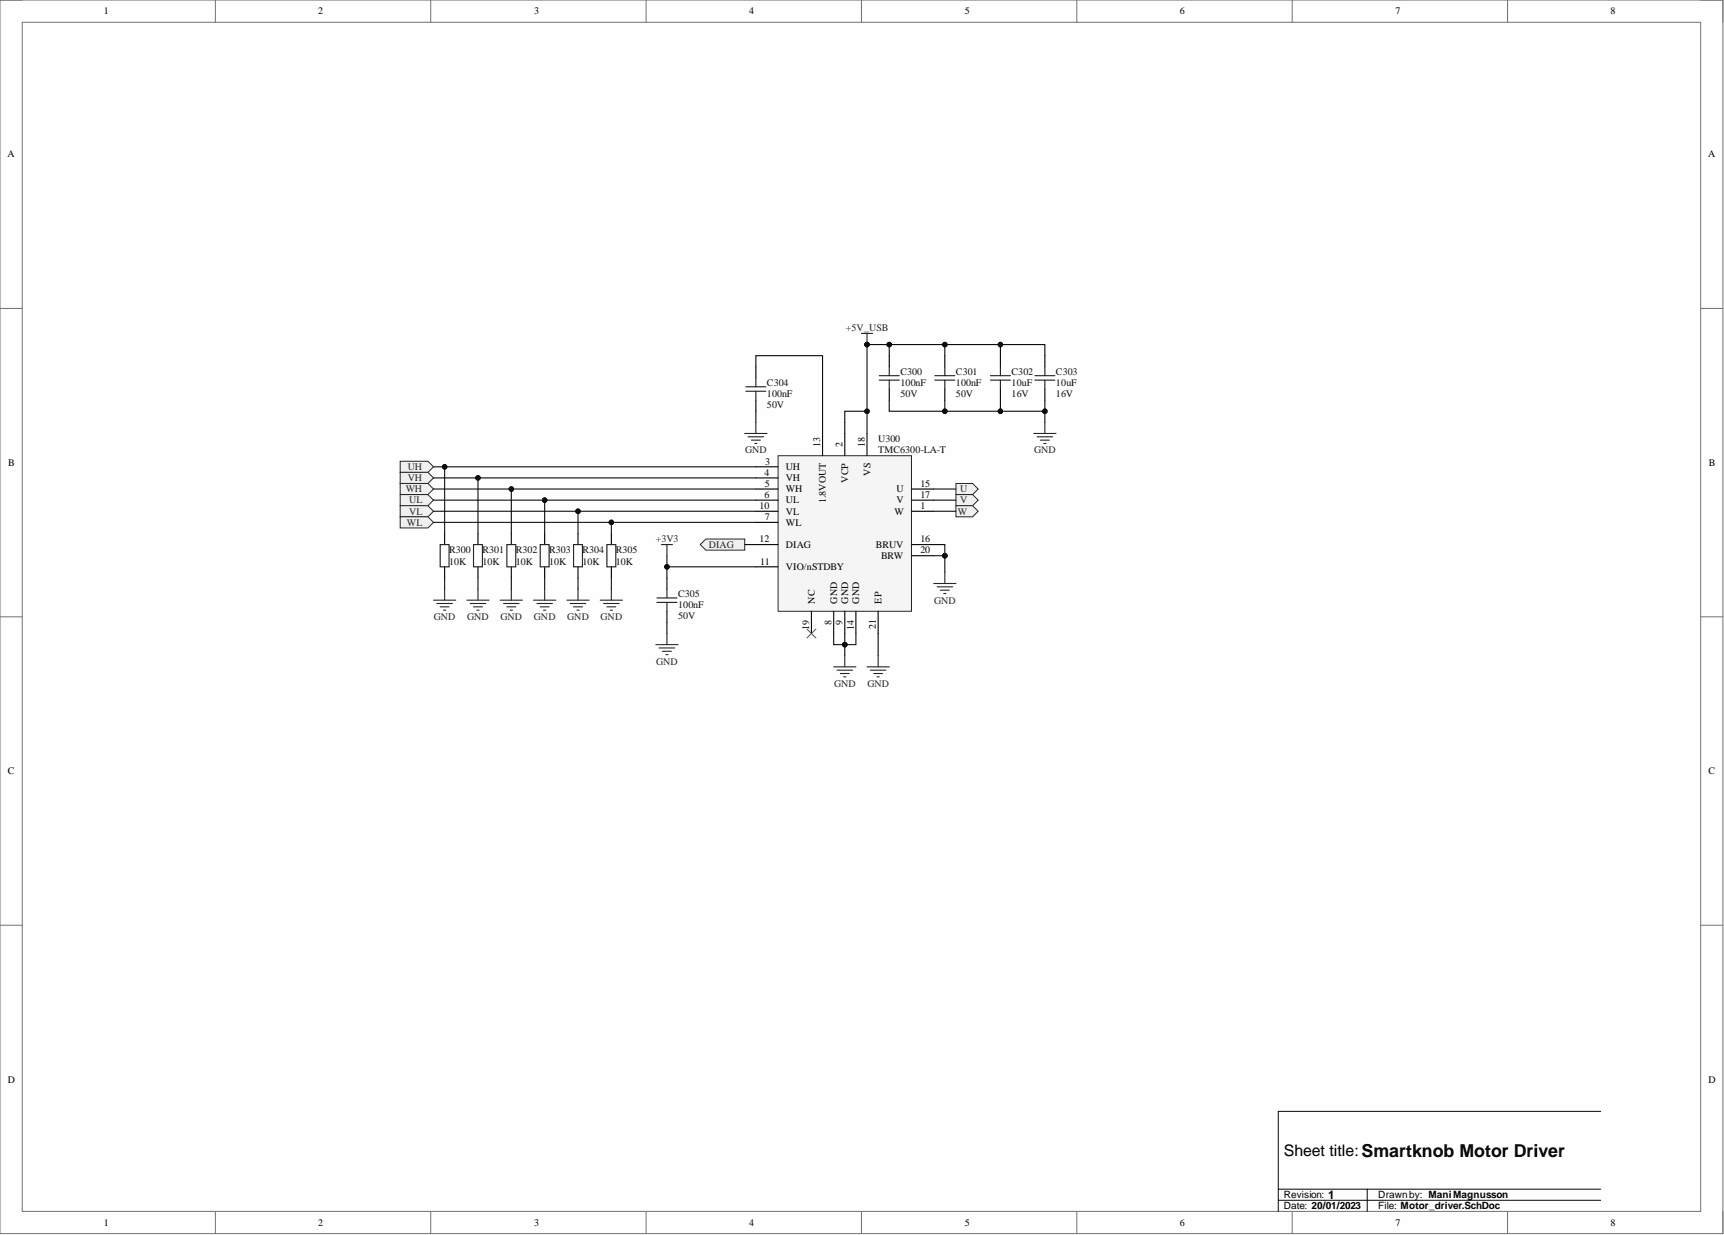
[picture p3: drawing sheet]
<svg xmlns="http://www.w3.org/2000/svg" width="393mm" height="282mm" viewBox="0 0 393 282" stroke-linecap="round" stroke-linejoin="round" font-family="sans-serif">
<path d="M0 0h393.1v281.6h-393.1z" fill-rule="evenodd" fill="#fefefe"/>
<path d="M0 0h393.1v281.6h-393.1z" fill="none" stroke="#727272" stroke-width=".23"/>
<path d="M5.1 5.1h382.9v271.4h-382.9z" fill-rule="evenodd" fill="#fefefe"/>
<g fill="none" stroke="#727272" stroke-width=".23">
<path d="M0 0h5.1M5.1 5.1h382.9v271.4h-382.9zM49.1 0v5.1M98.3 0v5.1M147.4 0v5.1M196.5 0v5.1M245.7 0v5.1M294.8 0v5.1M344 0v5.1M388 0h5.1v5.1M0 70.4h5.1M388 70.4h5.1"/>
<path d="M0 140.8h5.1M388 140.8h5.1M0 211.2h5.1M388 211.2h5.1M49.1 276.5v5.1M98.3 276.5v5.1M147.4 276.5v5.1M196.5 276.5v5.1M245.7 276.5v5.1M294.8 276.5v5.1M344 276.5v5.1M393.1 276.5v5.1"/>
</g>
<path d="M365.2 253.7h-73.5v22.8M291.7 271.4h73.5M291.7 273.9h73.5M311.9 271.4v5.1" fill="none" stroke="#000" stroke-width=".23"/>
<path d="M177.5 104h30.5v35.5h-30.5z" fill-rule="evenodd" fill="#f5f5f5"/>
<path d="M177.5 104h30.5v35.5h-30.5z" fill="none" stroke="#2e2e2e" stroke-width=".23"/>
<g fill="none" stroke="#000" stroke-width=".25">
<path d="M172.5 83.7v2.6M172.5 91.3v2.6M187.7 98.9v5.1M192.7 98.9v5.1M197.8 98.9v5.1M172.5 116.7h5M172.5 106.5h5M172.5 109.1h5M172.5 111.6h5M172.5 114.2h5M172.5 119.2h5M208 116.7h5"/>
<path d="M208 111.6h5M208 114.2h5M152.2 131.9v2.5M152.2 139.5v2.6M172.5 129.4h5M172.5 124.3h5M185.1 139.5v5.1M190.2 139.5v5.1M192.7 139.5v5.1M195.3 139.5v5.1M200.4 139.5v5.1M208 124.3h5"/>
<path d="M208 126.8h5"/>
</g>
<path d="M170.2 88.3h4.5M170.2 89.3h4.5M172.5 86.3v2M172.5 89.3v2M149.9 136.5h4.6M149.9 137.5h4.6M152.2 134.4v2.1M152.2 137.5v2" fill="none" stroke="#1c1c1c" stroke-width=".25"/>
<g fill="none" stroke="#262626" stroke-width=".25">
<path d="M169.9 98.9h5.1M170.7 99.7h3.5M172.5 96.4v2.5M235.9 98.9h5M236.6 99.7h3.6M238.4 96.4v2.5M171.4 100.5h2.1M172.2 101.2h.5M237.4 100.5h2M238.1 101.2h.5M150.9 124.3h2.5M152.2 124.3v2.5"/>
<path d="M213 133.2h5.1M213.8 133.9h3.5M214.6 134.7h2M215.3 135.5h.5M215.6 130.6v2.6M149.6 147.1h5.1M150.4 147.9h3.5M151.2 148.6h2M151.9 149.4h.5M152.2 144.6v2.5M190.2 152.2h5.1M191 153h3.5"/>
<path d="M191.7 153.7h2.1M192.5 154.5h.5M192.7 149.7v2.5M197.8 152.2h5.1M198.6 153h3.5M199.3 153.7h2.1M200.1 154.5h.5M200.4 149.7v2.5"/>
</g>
<path d="M184.1 143.6l2.1 2M186.2 143.6l-2.1 2" fill="none" stroke="#4c4c4c" stroke-width=".23"/>
<path d="M91.3 105.3h6.3l1.3 1.2-1.3 1.3h-6.3z" fill-rule="evenodd" fill="#f0f0f0"/>
<path d="M91.3 105.3h6.3l1.3 1.2-1.3 1.3h-6.3z" fill="none" stroke="#262626" stroke-width=".23"/>
<path d="M91.3 107.8h6.3l1.3 1.3-1.3 1.2h-6.3z" fill-rule="evenodd" fill="#f0f0f0"/>
<path d="M91.3 107.8h6.3l1.3 1.3-1.3 1.2h-6.3z" fill="none" stroke="#262626" stroke-width=".23"/>
<path d="M91.3 110.3h6.3l1.3 1.3-1.3 1.3h-6.3z" fill-rule="evenodd" fill="#f0f0f0"/>
<path d="M91.3 110.3h6.3l1.3 1.3-1.3 1.3h-6.3z" fill="none" stroke="#262626" stroke-width=".23"/>
<path d="M91.3 112.9h6.3l1.3 1.3-1.3 1.2h-6.3z" fill-rule="evenodd" fill="#f0f0f0"/>
<path d="M91.3 112.9h6.3l1.3 1.3-1.3 1.2h-6.3z" fill="none" stroke="#262626" stroke-width=".23"/>
<path d="M91.3 115.4h6.3l1.3 1.3-1.3 1.3h-6.3z" fill-rule="evenodd" fill="#f0f0f0"/>
<path d="M91.3 115.4h6.3l1.3 1.3-1.3 1.3h-6.3z" fill="none" stroke="#262626" stroke-width=".23"/>
<path d="M91.3 118h6.3l1.3 1.2-1.3 1.3h-6.3z" fill-rule="evenodd" fill="#f0f0f0"/>
<path d="M91.3 118h6.3l1.3 1.2-1.3 1.3h-6.3z" fill="none" stroke="#262626" stroke-width=".23"/>
<path d="M161 123h8.9v2.6h-8.9l-1.2-1.3z" fill-rule="evenodd" fill="#f0f0f0"/>
<path d="M161 123h8.9v2.6h-8.9l-1.2-1.3z" fill="none" stroke="#262626" stroke-width=".23"/>
<path d="M218.1 110.3h3.8l1.3 1.3-1.3 1.3h-3.8z" fill-rule="evenodd" fill="#f0f0f0"/>
<path d="M218.1 110.3h3.8l1.3 1.3-1.3 1.3h-3.8z" fill="none" stroke="#262626" stroke-width=".23"/>
<path d="M218.1 112.9h3.8l1.3 1.3-1.3 1.2h-3.8z" fill-rule="evenodd" fill="#f0f0f0"/>
<path d="M218.1 112.9h3.8l1.3 1.3-1.3 1.2h-3.8z" fill="none" stroke="#262626" stroke-width=".23"/>
<path d="M218.1 115.4h3.8l1.3 1.3-1.3 1.3h-3.8z" fill-rule="evenodd" fill="#f0f0f0"/>
<path d="M218.1 115.4h3.8l1.3 1.3-1.3 1.3h-3.8z" fill="none" stroke="#262626" stroke-width=".23"/>
<path d="M101.4 121.8v2.5M101.4 129.4v2.5M109.1 121.8v2.5M109.1 129.4v2.5M116.7 121.8v2.5M116.7 129.4v2.5M124.3 121.8v2.5M124.3 129.4v2.5M131.9 121.8v2.5M131.9 129.4v2.5M139.5 121.8v2.5M139.5 129.4v2.5" fill="none" stroke="#000" stroke-width=".25"/>
<path d="M100.4 124.3h2.1v5.1h-2.1zM108 124.3h2.1v5.1h-2.1zM115.6 124.3h2.1v5.1h-2.1zM123.3 124.3h2v5.1h-2zM130.9 124.3h2v5.1h-2zM138.5 124.3h2v5.1h-2z" fill="none" stroke="#1c1c1c" stroke-width=".25"/>
<path d="M213 124.3h2.6v2.5" fill="none" stroke="#0e0e0e" stroke-width=".25"/>
<circle cx="215.6" cy="126.8" r=".51" fill="#0e0e0e"/>
<circle cx="215.6" cy="126.8" r=".51" fill="none" stroke="#0e0e0e" stroke-width=".23"/>
<path d="M213 126.8h2.6" fill="none" stroke="#0e0e0e" stroke-width=".25"/>
<circle cx="215.6" cy="126.8" r=".51" fill="#0e0e0e"/>
<circle cx="215.6" cy="126.8" r=".51" fill="none" stroke="#0e0e0e" stroke-width=".23"/>
<path d="M215.6 126.8v3.8" fill="none" stroke="#0e0e0e" stroke-width=".25"/>
<circle cx="215.6" cy="126.8" r=".51" fill="#0e0e0e"/>
<circle cx="215.6" cy="126.8" r=".51" fill="none" stroke="#0e0e0e" stroke-width=".23"/>
<path d="M190.2 144.6v2.5h5.1v-2.5M200.4 144.6v5.1" fill="none" stroke="#0e0e0e" stroke-width=".25"/>
<circle cx="192.7" cy="147.1" r=".51" fill="#0e0e0e"/>
<circle cx="192.7" cy="147.1" r=".51" fill="none" stroke="#0e0e0e" stroke-width=".23"/>
<path d="M192.7 144.6v2.5" fill="none" stroke="#0e0e0e" stroke-width=".25"/>
<circle cx="192.7" cy="147.1" r=".51" fill="#0e0e0e"/>
<circle cx="192.7" cy="147.1" r=".51" fill="none" stroke="#0e0e0e" stroke-width=".23"/>
<path d="M192.7 147.1v2.6" fill="none" stroke="#0e0e0e" stroke-width=".25"/>
<circle cx="192.7" cy="147.1" r=".51" fill="#0e0e0e"/>
<circle cx="192.7" cy="147.1" r=".51" fill="none" stroke="#0e0e0e" stroke-width=".23"/>
<path d="M152.2 126.8v2.6h20.3" fill="none" stroke="#0e0e0e" stroke-width=".25"/>
<circle cx="152.2" cy="129.4" r=".51" fill="#0e0e0e"/>
<circle cx="152.2" cy="129.4" r=".51" fill="none" stroke="#0e0e0e" stroke-width=".23"/>
<path d="M152.2 129.4v2.5" fill="none" stroke="#0e0e0e" stroke-width=".25"/>
<circle cx="152.2" cy="129.4" r=".51" fill="#0e0e0e"/>
<circle cx="152.2" cy="129.4" r=".51" fill="none" stroke="#0e0e0e" stroke-width=".23"/>
<path d="M172.5 83.7v-2.5h15.2v17.7M172.5 93.9v2.5M238.4 91.3v5.1M152.2 142.1v2.5" fill="none" stroke="#0e0e0e" stroke-width=".25"/>
<circle cx="238.4" cy="93.9" r=".51" fill="#0e0e0e"/>
<circle cx="238.4" cy="93.9" r=".51" fill="none" stroke="#0e0e0e" stroke-width=".23"/>
<path d="M228.3 91.3v2.6h10.1" fill="none" stroke="#0e0e0e" stroke-width=".25"/>
<circle cx="238.4" cy="93.9" r=".51" fill="#0e0e0e"/>
<circle cx="238.4" cy="93.9" r=".51" fill="none" stroke="#0e0e0e" stroke-width=".23"/>
<circle cx="228.3" cy="93.9" r=".51" fill="#0e0e0e"/>
<circle cx="228.3" cy="93.9" r=".51" fill="none" stroke="#0e0e0e" stroke-width=".23"/>
<path d="M215.6 91.3v2.6h12.7" fill="none" stroke="#0e0e0e" stroke-width=".25"/>
<circle cx="228.3" cy="93.9" r=".51" fill="#0e0e0e"/>
<circle cx="228.3" cy="93.9" r=".51" fill="none" stroke="#0e0e0e" stroke-width=".23"/>
<circle cx="215.6" cy="93.9" r=".51" fill="#0e0e0e"/>
<circle cx="215.6" cy="93.9" r=".51" fill="none" stroke="#0e0e0e" stroke-width=".23"/>
<path d="M202.9 91.3v2.6h12.7" fill="none" stroke="#0e0e0e" stroke-width=".25"/>
<circle cx="215.6" cy="93.9" r=".51" fill="#0e0e0e"/>
<circle cx="215.6" cy="93.9" r=".51" fill="none" stroke="#0e0e0e" stroke-width=".23"/>
<path d="M202.9 78.6h12.7v2.6" fill="none" stroke="#0e0e0e" stroke-width=".25"/>
<circle cx="202.9" cy="78.6" r=".51" fill="#0e0e0e"/>
<circle cx="202.9" cy="78.6" r=".51" fill="none" stroke="#0e0e0e" stroke-width=".23"/>
<circle cx="215.6" cy="78.6" r=".51" fill="#0e0e0e"/>
<circle cx="215.6" cy="78.6" r=".51" fill="none" stroke="#0e0e0e" stroke-width=".23"/>
<path d="M215.6 78.6h12.7v2.6" fill="none" stroke="#0e0e0e" stroke-width=".25"/>
<circle cx="215.6" cy="78.6" r=".51" fill="#0e0e0e"/>
<circle cx="215.6" cy="78.6" r=".51" fill="none" stroke="#0e0e0e" stroke-width=".23"/>
<circle cx="228.3" cy="78.6" r=".51" fill="#0e0e0e"/>
<circle cx="228.3" cy="78.6" r=".51" fill="none" stroke="#0e0e0e" stroke-width=".23"/>
<path d="M228.3 78.6h10.1v2.6" fill="none" stroke="#0e0e0e" stroke-width=".25"/>
<circle cx="228.3" cy="78.6" r=".51" fill="#0e0e0e"/>
<circle cx="228.3" cy="78.6" r=".51" fill="none" stroke="#0e0e0e" stroke-width=".23"/>
<path d="M98.9 119.2h73.6M213 116.7h5.1M213 114.2h5.1M213 111.6h5.1M169.9 124.3h2.6" fill="none" stroke="#0e0e0e" stroke-width=".25"/>
<circle cx="139.5" cy="119.2" r=".51" fill="#0e0e0e"/>
<circle cx="139.5" cy="119.2" r=".51" fill="none" stroke="#0e0e0e" stroke-width=".23"/>
<path d="M98.9 116.7h73.6" fill="none" stroke="#0e0e0e" stroke-width=".25"/>
<circle cx="131.9" cy="116.7" r=".51" fill="#0e0e0e"/>
<circle cx="131.9" cy="116.7" r=".51" fill="none" stroke="#0e0e0e" stroke-width=".23"/>
<path d="M98.9 114.2h73.6" fill="none" stroke="#0e0e0e" stroke-width=".25"/>
<circle cx="124.3" cy="114.2" r=".51" fill="#0e0e0e"/>
<circle cx="124.3" cy="114.2" r=".51" fill="none" stroke="#0e0e0e" stroke-width=".23"/>
<path d="M98.9 111.6h73.6" fill="none" stroke="#0e0e0e" stroke-width=".25"/>
<circle cx="116.7" cy="111.6" r=".51" fill="#0e0e0e"/>
<circle cx="116.7" cy="111.6" r=".51" fill="none" stroke="#0e0e0e" stroke-width=".23"/>
<path d="M98.9 109.1h73.6" fill="none" stroke="#0e0e0e" stroke-width=".25"/>
<circle cx="109.1" cy="109.1" r=".51" fill="#0e0e0e"/>
<circle cx="109.1" cy="109.1" r=".51" fill="none" stroke="#0e0e0e" stroke-width=".23"/>
<path d="M98.9 106.5h73.6" fill="none" stroke="#0e0e0e" stroke-width=".25"/>
<circle cx="101.4" cy="106.5" r=".51" fill="#0e0e0e"/>
<circle cx="101.4" cy="106.5" r=".51" fill="none" stroke="#0e0e0e" stroke-width=".23"/>
<g fill="none" stroke="#262626" stroke-width=".25">
<path d="M98.9 137h5.1M99.7 137.7h3.5M100.4 138.5h2.1M101.2 139.3h.5M101.4 134.4v2.6M106.5 137h5.1M107.3 137.7h3.5M108 138.5h2.1M108.8 139.3h.5M109.1 134.4v2.6M114.1 137h5.1M114.9 137.7h3.5"/>
<path d="M115.6 138.5h2.1M116.4 139.3h.5M116.7 134.4v2.6M121.7 137h5.1M122.5 137.7h3.5M123.3 138.5h2M124 139.3h.5M124.3 134.4v2.6M129.3 137h5.1M130.1 137.7h3.6M130.9 138.5h2M131.6 139.3h.5"/>
<path d="M131.9 134.4v2.6M137 137h5M137.7 137.7h3.6M138.5 138.5h2M139.2 139.3h.5M139.5 134.4v2.6"/>
</g>
<path d="M101.4 106.5v15.3M101.4 131.9v2.5M109.1 131.9v2.5M116.7 131.9v2.5M124.3 131.9v2.5M131.9 131.9v2.5M139.5 131.9v2.5" fill="none" stroke="#0e0e0e" stroke-width=".25"/>
<circle cx="101.4" cy="106.5" r=".51" fill="#0e0e0e"/>
<circle cx="101.4" cy="106.5" r=".51" fill="none" stroke="#0e0e0e" stroke-width=".23"/>
<path d="M109.1 109.1v12.7" fill="none" stroke="#0e0e0e" stroke-width=".25"/>
<circle cx="109.1" cy="109.1" r=".51" fill="#0e0e0e"/>
<circle cx="109.1" cy="109.1" r=".51" fill="none" stroke="#0e0e0e" stroke-width=".23"/>
<path d="M116.7 111.6v10.2" fill="none" stroke="#0e0e0e" stroke-width=".25"/>
<circle cx="116.7" cy="111.6" r=".51" fill="#0e0e0e"/>
<circle cx="116.7" cy="111.6" r=".51" fill="none" stroke="#0e0e0e" stroke-width=".23"/>
<path d="M124.3 114.2v7.6" fill="none" stroke="#0e0e0e" stroke-width=".25"/>
<circle cx="124.3" cy="114.2" r=".51" fill="#0e0e0e"/>
<circle cx="124.3" cy="114.2" r=".51" fill="none" stroke="#0e0e0e" stroke-width=".23"/>
<path d="M131.9 116.7v5.1" fill="none" stroke="#0e0e0e" stroke-width=".25"/>
<circle cx="131.9" cy="116.7" r=".51" fill="#0e0e0e"/>
<circle cx="131.9" cy="116.7" r=".51" fill="none" stroke="#0e0e0e" stroke-width=".23"/>
<path d="M139.5 119.2v2.6" fill="none" stroke="#0e0e0e" stroke-width=".25"/>
<circle cx="139.5" cy="119.2" r=".51" fill="#0e0e0e"/>
<circle cx="139.5" cy="119.2" r=".51" fill="none" stroke="#0e0e0e" stroke-width=".23"/>
<path d="M196.5 76.1h2.6M197.8 76.1v2.5" fill="none" stroke="#262626" stroke-width=".25"/>
<circle cx="197.8" cy="78.6" r=".51" fill="#0e0e0e"/>
<circle cx="197.8" cy="78.6" r=".51" fill="none" stroke="#0e0e0e" stroke-width=".23"/>
<path d="M202.9 81.2v2.5M202.9 88.8v2.5M215.6 81.2v2.5M215.6 88.8v2.5M228.3 81.2v2.5M228.3 88.8v2.5M238.4 81.2v2.5M238.4 88.8v2.5" fill="none" stroke="#000" stroke-width=".25"/>
<g fill="none" stroke="#1c1c1c" stroke-width=".25">
<path d="M200.6 85.7h4.6M200.6 86.8h4.6M202.9 83.7v2M202.9 86.8v2M213.3 85.7h4.6M213.3 86.8h4.6M215.6 83.7v2M215.6 86.8v2M226 85.7h4.5M226 86.8h4.5M228.3 83.7v2M228.3 86.8v2"/>
<path d="M236.1 85.7h4.6M236.1 86.8h4.6M238.4 83.7v2M238.4 86.8v2"/>
</g>
<path d="M197.8 93.9h-5.1v5" fill="none" stroke="#0e0e0e" stroke-width=".25"/>
<circle cx="197.8" cy="93.9" r=".51" fill="#0e0e0e"/>
<circle cx="197.8" cy="93.9" r=".51" fill="none" stroke="#0e0e0e" stroke-width=".23"/>
<path d="M197.8 78.6h5.1v2.6" fill="none" stroke="#0e0e0e" stroke-width=".25"/>
<circle cx="197.8" cy="78.6" r=".51" fill="#0e0e0e"/>
<circle cx="197.8" cy="78.6" r=".51" fill="none" stroke="#0e0e0e" stroke-width=".23"/>
<circle cx="202.9" cy="78.6" r=".51" fill="#0e0e0e"/>
<circle cx="202.9" cy="78.6" r=".51" fill="none" stroke="#0e0e0e" stroke-width=".23"/>
<path d="M197.8 78.6v20.3" fill="none" stroke="#0e0e0e" stroke-width=".25"/>
<circle cx="197.8" cy="78.6" r=".51" fill="#0e0e0e"/>
<circle cx="197.8" cy="78.6" r=".51" fill="none" stroke="#0e0e0e" stroke-width=".23"/>
<circle cx="197.8" cy="93.9" r=".51" fill="#0e0e0e"/>
<circle cx="197.8" cy="93.9" r=".51" fill="none" stroke="#0e0e0e" stroke-width=".23"/>
<text font-size="3.6" x="292.9" y="263.8">Sheet title:Smartknob Motor Driver</text>
<text font-size="2.7" x="303.1" y="273.6">1</text>
<g font-size="2.3">
<text x="23.7" y="3.3">1</text>
<text x="72.6" y="3.3">2</text>
<text x="121.9" y="3.3">3</text>
<text x="170.9" y="3.3">4</text>
<text x="220.1" y="3.3">5</text>
<text x="269.2" y="3.3">6</text>
<text x="318.4" y="3.3">7</text>
<text x="367.5" y="3.3">8</text>
<text x="1.7" y="35.9">A</text>
<text x="389.7" y="35.9">A</text>
<text x="187.2" y="102" transform="rotate(-90 187.2 102)">13</text>
<text x="192.2" y="102" transform="rotate(-90 192.2 102)">2</text>
<text x="197.3" y="102" transform="rotate(-90 197.3 102)">18</text>
<text x="1.9" y="106.4">B</text>
<text x="174.6" y="106">3</text>
<text x="179.3" y="107.3">UH</text>
<text x="389.9" y="106.4">B</text>
<text x="174.4" y="108.6">4</text>
<text x="174.4" y="113.6">6</text>
<text x="174.5" y="111.1">5</text>
<text x="179.3" y="109.8">VH</text>
<text x="179.3" y="112.4">WH</text>
<text x="193.5" y="110.2" transform="rotate(-90 193.5 110.2)">VCP</text>
<text x="198.6" y="108.6" transform="rotate(-90 198.6 108.6)">VS</text>
<text x="204.6" y="112.4">U</text>
<text x="210" y="111.1">15</text>
<text x="210" y="113.6">17</text>
<text x="173.3" y="116.2">10</text>
<text x="174.5" y="118.7">7</text>
<text x="179.3" y="114.9">UL</text>
<text x="179.3" y="120">WL</text>
<text x="179.3" y="117.4">VL</text>
<text x="188.4" y="114.9" transform="rotate(-90 188.4 114.9)">1.8VOUT</text>
<text x="204.1" y="117.4">W</text>
<text x="204.6" y="114.9">V</text>
<text x="210" y="116.2">1</text>
<text x="173.3" y="123.8">12</text>
<text x="179.3" y="125.1">DIAG</text>
<text x="199.8" y="125.1">BRUV</text>
<text x="210" y="123.8">16</text>
<text x="173.5" y="128.9">11</text>
<text x="179.3" y="130.1">VIO/nSTDBY</text>
<text x="201" y="127.6">BRW</text>
<text x="210" y="126.3">20</text>
<text x="185.9" y="137.7" transform="rotate(-90 185.9 137.7)">NC</text>
<text x="191" y="137.7" transform="rotate(-90 191 137.7)">GND</text>
<text x="193.5" y="137.7" transform="rotate(-90 193.5 137.7)">GND</text>
<text x="196" y="137.7" transform="rotate(-90 196 137.7)">GND</text>
<text x="201.1" y="137.7" transform="rotate(-90 201.1 137.7)">EP</text>
<text x="184.6" y="143.7" transform="rotate(-90 184.6 143.7)">19</text>
<text x="189.7" y="142.6" transform="rotate(-90 189.7 142.6)">8</text>
<text x="192.2" y="142.6" transform="rotate(-90 192.2 142.6)">9</text>
<text x="194.8" y="143.7" transform="rotate(-90 194.8 143.7)">14</text>
<text x="199.8" y="143.6" transform="rotate(-90 199.8 143.6)">21</text>
<text x="1.8" y="176.7">C</text>
<text x="389.8" y="176.7">C</text>
<text x="1.8" y="247.1">D</text>
<text x="389.8" y="247.1">D</text>
<text x="292.9" y="276">Date: 20/01/2023</text>
<text x="292.9" y="273.4">Revision:</text>
<text x="314.5" y="276">File: Motor_driver.SchDoc</text>
<text x="314.5" y="273.4">Drawnby: ManiMagnusson</text>
<text x="23.7" y="279.8">1</text>
<text x="72.6" y="279.8">2</text>
<text x="121.9" y="279.8">3</text>
<text x="170.9" y="279.8">4</text>
<text x="220.1" y="279.8">5</text>
<text x="269.2" y="279.8">6</text>
<text x="318.4" y="279.8">7</text>
<text x="367.5" y="279.8">8</text>
</g>
<g font-size="2.3" fill="#262626">
<text x="193" y="75.6">+5V_USB</text>
<text x="93.1" y="107.3">UH</text>
<text x="170" y="103.5">GND</text>
<text x="235.9" y="103.5">GND</text>
<text x="92.6" y="112.4">WH</text>
<text x="93.1" y="109.8">VH</text>
<text x="219" y="112.4">U</text>
<text x="92.8" y="120">WL</text>
<text x="93.3" y="114.9">UL</text>
<text x="93.3" y="117.4">VL</text>
<text x="218.5" y="117.4">W</text>
<text x="219" y="114.9">V</text>
<text x="149.6" y="123.8">+3V3</text>
<text x="161.7" y="125.1">DIAG</text>
<text x="213.1" y="137.7">GND</text>
<text x="99" y="141.5">GND</text>
<text x="106.6" y="141.5">GND</text>
<text x="114.2" y="141.5">GND</text>
<text x="121.8" y="141.5">GND</text>
<text x="129.4" y="141.5">GND</text>
<text x="137" y="141.5">GND</text>
<text x="149.7" y="151.7">GND</text>
<text x="190.3" y="156.8">GND</text>
<text x="197.9" y="156.8">GND</text>
</g>
<g font-size="2.3" fill="#0e0e0e">
<text x="175" y="88">C304</text>
<text x="205.4" y="88">100nF</text>
<text x="205.4" y="85.5">C300</text>
<text x="218.1" y="88">100nF</text>
<text x="218.1" y="85.5">C301</text>
<text x="230.8" y="88">10uF</text>
<text x="230.8" y="85.5">C302</text>
<text x="240.9" y="88">10uF</text>
<text x="240.9" y="85.5">C303</text>
<text x="175" y="90.6">100nF</text>
<text x="175" y="93.1">50V</text>
<text x="205.4" y="90.6">50V</text>
<text x="218.1" y="90.6">50V</text>
<text x="230.8" y="90.6">16V</text>
<text x="240.9" y="90.6">16V</text>
<text x="200.4" y="101">U300</text>
<text x="200.4" y="103.5">TMC6300-LA-T</text>
<text x="102.5" y="128.9">10K</text>
<text x="102.5" y="126.3">R300</text>
<text x="110.1" y="128.9">10K</text>
<text x="110.1" y="126.3">R301</text>
<text x="117.7" y="128.9">10K</text>
<text x="117.7" y="126.3">R302</text>
<text x="125.3" y="128.9">10K</text>
<text x="125.3" y="126.3">R303</text>
<text x="132.9" y="128.9">10K</text>
<text x="132.9" y="126.3">R304</text>
<text x="140.5" y="128.9">10K</text>
<text x="140.5" y="126.3">R305</text>
<text x="154.7" y="136.2">C305</text>
<text x="154.7" y="138.8">100nF</text>
<text x="154.7" y="141.3">50V</text>
</g>
</svg>
